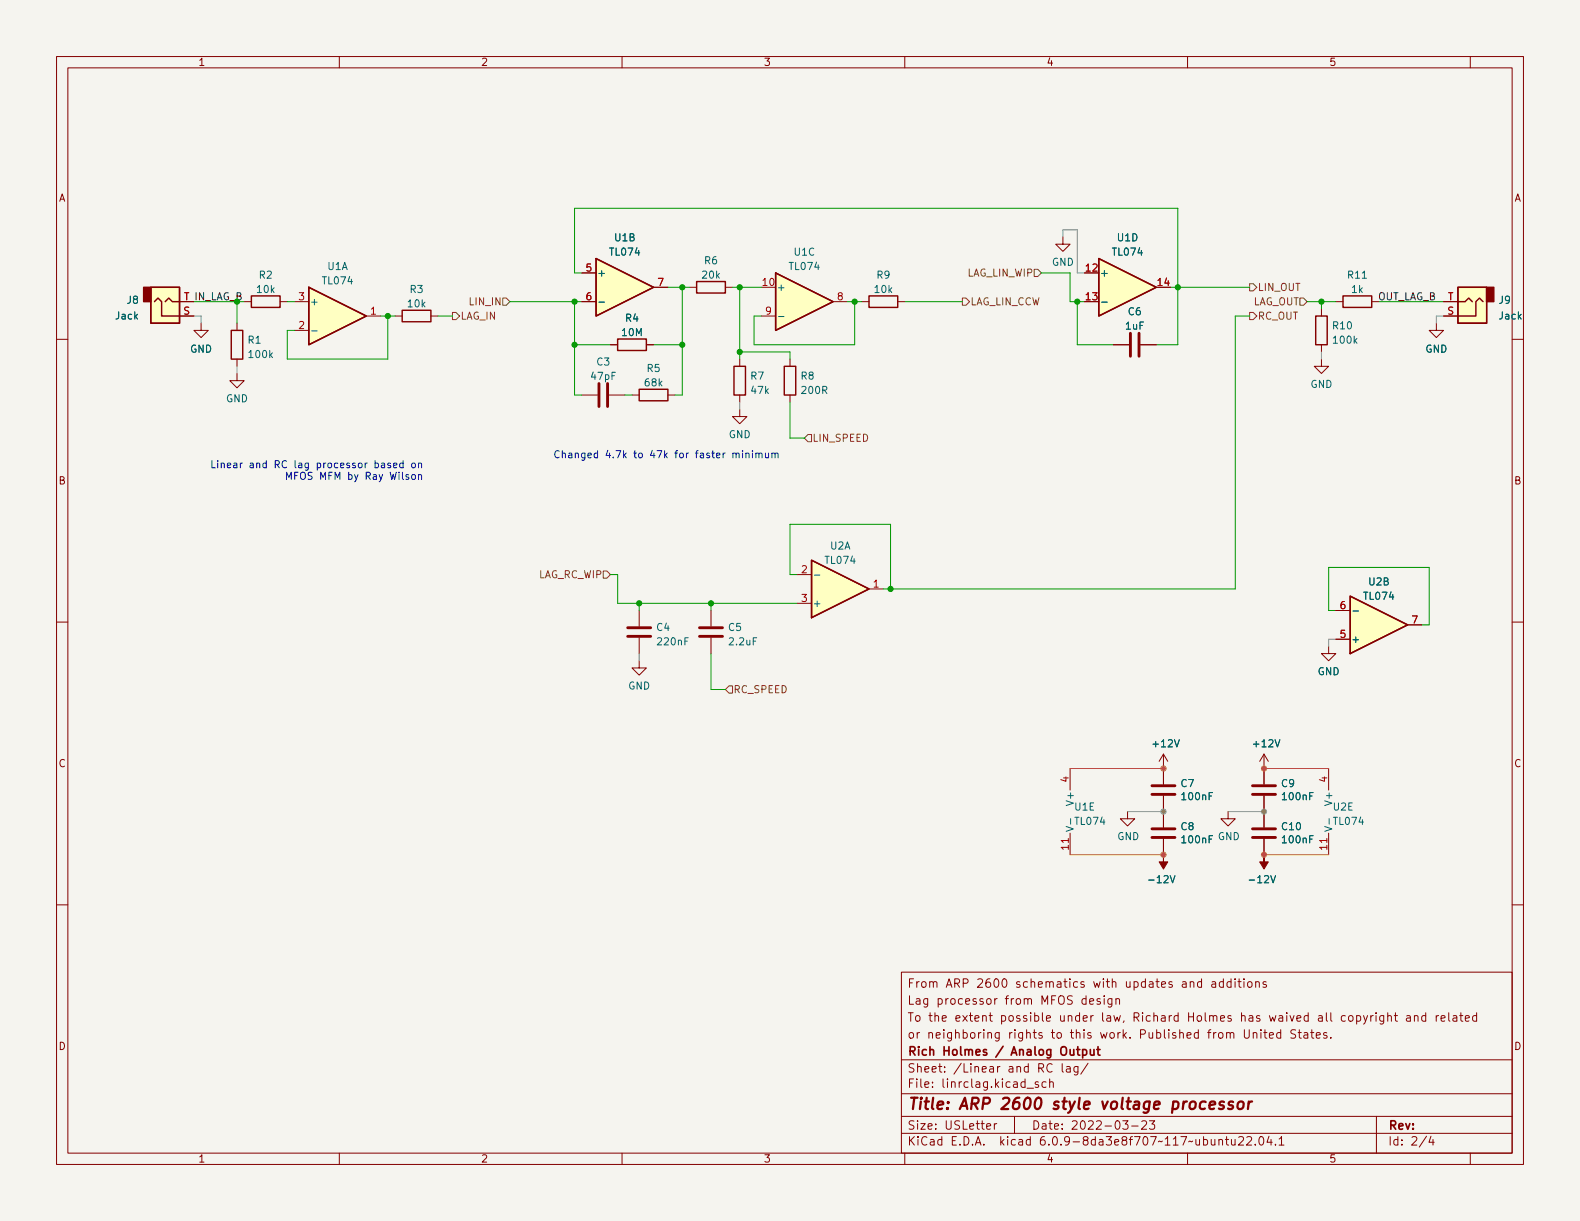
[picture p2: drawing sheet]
<svg xmlns="http://www.w3.org/2000/svg" width="279mm" height="216mm" viewBox="0 0 279 216" stroke-linecap="round" stroke-linejoin="round" font-family="sans-serif">
<path d="M0 0h279.4v215.9h-279.4z" fill="#f5f4ef" stroke="#f5f4ef" stroke-width=".18"/>
<g fill="none" stroke="#840000" stroke-width=".18">
<path d="M10 10h259.4v195.9h-259.4zM12 12h255.4v191.9h-255.4zM60 10v2M110 10v2M160 10v2M210 10v2M260 10v2M10 60h2M31.7 55.9h2.6M31.7 53.3h2.6M35.6 57.2v1.2h1.2l-1.2 1.3-1.3-1.3h1.3M41.9 57.2v1.2"/>
<path d="M43.2 53.3h1.2M49.5 53.3h1.3M52.1 53.3h2.5M52.1 58.4h2.5M64.8 55.9h2.5M69.8 55.9h1.3M76.2 55.9h1.3M102.9 53.3h2.5M102.9 48.3h2.5M115.6 50.8h2.5M121.9 50.8h1.3M128.3 50.8h1.2"/>
<path d="M134.6 55.9h2.6M147.3 53.3h2.6M152.4 53.3h1.3M158.7 53.3h1.3M188 41.9v1.3h1.2l-1.2 1.3-1.3-1.3h1.3M233.7 54.6v1.3M236.2 53.3h1.3M242.6 53.3h1.2M254 57.2v1.2h-1.3l1.3 1.3 1.3-1.3h-1.3M255.3 55.9h2.5M255.3 53.3h2.5M267.4 60h2"/>
<path d="M41.9 66v1.3h1.3l-1.3 1.3-1.3-1.3h1.3M41.9 63.5v1.3M102.9 69.9h2.8M107.7 69.9h2.8M107.9 61h1.3M111.8 69.9h1.2M114.3 61h1.3M118.1 69.9h1.3M130.8 72.4v1.3h1.3l-1.3 1.2-1.3-1.2h1.3M130.8 63.5v1.3M130.8 69.9v1.2M139.7 63.5v1.3"/>
<path d="M139.7 69.9v1.2M196.8 61h2.8M201.7 61h2.8M233.7 63.5v1.3h1.2l-1.2 1.2-1.3-1.2h1.3M233.7 61v1.2M10 110h2M113 116.8v1.3h1.3l-1.3 1.3-1.2-1.3h1.2M113 108v2.7M113 112.8v2.8M125.7 108v2.7M125.7 112.8v2.8M141 101.6h2.5"/>
<path d="M141 106.7h2.5M153.7 104.1h2.5M234.9 114.3v1.3h1.3l-1.3 1.2-1.2-1.2h1.2M236.2 113h2.6M236.2 108h2.6M248.9 110.5h2.6M267.4 110h2M189.2 135.9v3.8M205.7 133.4l-.7 1.2M205.7 133.4v5.3M205.7 133.4l.8 1.2M223.5 133.4v5.3"/>
<path d="M223.5 133.4l-.7 1.2M223.5 133.4l.8 1.2M234.9 135.9v3.8M10 160h2M189.2 147.3v3.8M199.4 143.5v1.3h1.3l-1.3 1.3-1.3-1.3h1.3M205.7 140.7v5.6M205.7 148.3v2.8M217.2 143.5v1.3h1.2l-1.2 1.3-1.3-1.3h1.3M223.5 140.7v5.6M223.5 148.3v2.8M234.9 147.3v3.8"/>
<path d="M267.4 160h2M159.4 171.9h108v32h-108zM192.7 177.1l.7-.2-.1-.3h-.4l-.2 .2 .1 .7h.5M194.5 176.6h-.3l-.2 .2v.2l.5 .2v.3h-.5M195.3 176.1v.1M195.3 176.6v1M196.6 176.6v1.2l-.3 .3-.3-.1M196.6 176.6h-.4l-.3 .3v.4l.1 .2h.6M197.3 176.7l.2-.1h.4l.1 1M197.3 176.6v1M212.5 173.6h-.5l-.2 .3v.4l.1 .2h.6M212.5 173.1v1.5"/>
<path d="M214.3 173.6h.6l.1 1M215 173.9l-.5 .1a.29 .29 0 0 0-.2 .3 .29 .29 0 0 0 .2 .3l.5-.1M216.3 173.6h-.4l-.3 .3v.4l.2 .2h.5M216.3 173.1v1.5M217.7 173.6h-.4l-.3 .3v.4l.1 .2h.6M217.7 173.1v1.5M218.4 173.1v.1M218.4 173.6v1M218.9 173.6h.6M219.1 173.1v1.3l.4 .2M220 173.1v.1M220 173.6v1"/>
<path d="M220.8 173.6h.3l.3 .3v.4l-.3 .3-.3-.1-.2-.2v-.4zM222 173.7l.3-.1h.3l.1 1M222 173.6v1M223.9 173.6h-.4l-.2 .2 .1 .2 .5 .2v.3h-.6M241.1 179.6l.4 1M241.8 179.6l-.5 1.3-.2 .2M242.4 179.6v1M242.8 179.6h-.3l-.1 .3M243.3 179.1v.1M243.3 179.6v1M244.7 179.6v1.2l-.3 .3-.4-.1M244.7 179.6h-.4l-.3 .3v.4l.1 .2h.6"/>
<path d="M245.4 179.7l.2-.1h.4v1M245.4 179.1v1.5M246.5 179.6h.6M246.8 179.1v1.3l.3 .2M248.8 179.6h.5l.1 1M249.4 179.9l-.5 .1a.29 .29 0 0 0-.2 .3 .29 .29 0 0 0 .2 .3l.5-.1M250.1 179.7l.2-.1h.4l.1 1M250.1 179.6v1M252.1 179.6h-.4l-.3 .3v.4l.1 .2h.6M252.1 179.1v1.5M254 179.6v1M254.4 179.6h-.3l-.1 .3"/>
<path d="M256.2 179.1v1.3l.2 .2M257 179.6h.5l.1 1M257.6 179.9l-.5 .1a.29 .29 0 0 0-.2 .3 .29 .29 0 0 0 .2 .3l.5-.1M258.1 179.6h.6M258.3 179.1v1.3l.4 .2M261.1 179.6h-.4l-.3 .3v.4l.1 .2h.6M261.1 179.1v1.5M159.4 197.4h108M159.4 193.4h108M159.4 187.4h108M174.5 199.2l.7-.2-.1-.3h-.4l-.2 .2v.7h.6M175.8 198.7v1"/>
<path d="M176.3 198.7h-.3l-.2 .3M179.4 197.4v3M181.6 192.4h1.2M183.6 191.4l-.3-.1-.3 .2 .1 .2 .5 .2v.3h-.6M185 191.4l-.5-.1-.2 .3v.4l.1 .2h.6M185.6 191.4l.2-.1 .4 .1 .1 .9M185.6 190.8v1.5M186 188.2a.6 .6 0 0 0-.7 0 .6 .6 0 0 0-.2 .7 .56 .56 0 0 0 .3 .6 .56 .56 0 0 0 .6-.1M187.8 188.1v1.3l.2 .2M188.6 188.7h.6l.1 .9M189.3 188.9l-.5 .1a.29 .29 0 0 0-.3 .3 .29 .29 0 0 0 .3 .3l.5-.1M190.6 188.6v1.2l-.3 .3-.3-.1"/>
<path d="M190.6 188.7l-.4-.1-.3 .3v.4l.1 .2h.6M192.4 188l-1.3 1.9M198.5 198.2h1l-.5 .5 .4 .2v.6l-.2 .2h-.4l-.3-.2M200.1 199.1h1.2M201.9 198.3l.6-.1 .2 .1 .1 .3-1 1.1h1M203.3 198.2h.9l-.5 .5 .4 .2v.6l-.2 .2h-.4l-.2-.2M220 182.1v1.2l.3 .3 .5-.1 .1-.2v-1.2M221.6 182.7l.2-.1h.4l.1 1M221.6 182.6v1M223 182.1v.1M223 182.6v1M223.5 182.6h.5"/>
<path d="M223.7 182.1v1.3l.3 .2M224.5 183.1l.7-.2-.1-.3h-.4l-.2 .2v.7h.6M226.5 182.6h-.5l-.2 .3v.4l.1 .2h.6M226.5 182.1v1.5M229.1 182.2l-.6-.1-.2 .3 .1 .3 .6 .3v.4l-.2 .2-.5-.1M229.5 182.6h.6M229.8 182.1v1.3l.3 .2M230.6 182.6h.6l.1 1M231.3 182.9l-.5 .1a.29 .29 0 0 0-.3 .3 .29 .29 0 0 0 .3 .3l.5-.1M231.8 182.6h.5M232 182.1v1.3l.3 .2M232.8 183.1l.7-.2-.1-.3h-.4l-.2 .2v.7h.6"/>
<path d="M234.6 182.6h-.3l-.3 .2 .1 .2 .5 .2v.3h-.6M235.3 183.4v.2M243.4 197.4v6.5M254.8 180.1l.7-.2v-.3h-.5l-.2 .2 .1 .7h.6M259.1 180.1l.7-.2v-.3h-.5l-.2 .2 .1 .7h.6M60 203.9v2M110 203.9v2M159.4 200.4h108M160 203.9v2M210 203.9v2M215.5 201.6l.3-.1h.3l.1 1M215.5 201.5v1"/>
<path d="M216.7 201.5h.6M216.9 201v1.3l.4 .2M217.8 201.5v.9l.4 .1 .2-.2M218.4 201.5v1M219 201.1l.6-.1 .2 .1 .1 .3-.9 1.1h.9M220.5 201.1l.5-.1 .3 .1v.3l-.9 1.1h.9M222 202.3v.2M222.8 201h.2a.81 .81 0 0 1 .6 .6 .81 .81 0 0 1-.3 .8l-.2 .1a.81 .81 0 0 1-.6-.6 .81 .81 0 0 1 .3-.9zM224.4 200.9l-.4 1.1h1M224.8 201.5v1M225.5 202.3v.2M226.2 201.4l.4-.4v1.5"/>
<path d="M226.2 202.5h.8M252.3 200.9l-1.3 1.9M253 200.9l-.3 1.1h.9M253.4 201.5v1M260 203.9v2"/>
</g>
<path d="M213.9 195.4l1-.2-.1-.3-.2-.1-.5 .1-.2 .9 .2 .3 .6-.1M216.4 194.9a.49 .49 0 0 0-.8 .3l.1 .1 .5 .1 .2 .3-.1 .3-.2 .1-.6-.1M218.1 194.9a.49 .49 0 0 0-.8 .3v.1l.5 .1 .3 .3-.2 .3-.2 .1-.5-.1M219 195a.52 .52 0 0 1 .5-.2 .52 .52 0 0 1 .4 .4v.5a.55 .55 0 0 1-.6 .4 .55 .55 0 0 1-.5-.4zM220.8 194.8l-.1 1.3M221.4 194.8l-.4 .1-.2 .3" fill="none" stroke="#840000" stroke-width=".4"/>
<path d="M190.4 185.6h.6M190.6 185.1v1.3l.4 .2M191.5 185.7l.4-.1 .3 .3v.4l-.2 .2h-.5M191.5 185.6v1.5M192.8 185.6l.1 .9 .3 .1 .3-.2M193.5 185.6v1M194 185.6h.5M194.2 185.1v1.3l.3 .2" fill="none" stroke="#840000" stroke-width=".3"/>
<g fill="#840000" stroke="#840000" stroke-width=".18">
<path d="M205.7 151.1v1.3h.8l-.8 1.3-.7-1.3h.7z"/>
<path d="M223.5 151.1v1.3h.8l-.8 1.3-.7-1.3h.7z"/>
</g>
<g fill="#ffffc2" stroke="#ffffc2" stroke-width=".18">
<path d="M257.8 50.8h5.1v6.4h-5.1z"/>
<path d="M238.8 105.4l10.1 5.1-10.1 5.1z"/>
<path d="M143.5 99.1l10.2 5-10.2 5.1z"/>
<path d="M54.6 50.8l10.2 5.1-10.2 5.1z"/>
<path d="M26.7 50.8h5v6.4h-5z"/>
<path d="M137.2 48.3l10.1 5-10.1 5.1z"/>
<path d="M194.3 45.7l10.2 5.1-10.2 5.1z"/>
<path d="M105.4 45.7l10.2 5.1-10.2 5.1z"/>
</g>
<g fill="none" stroke="#840000" stroke-width=".25">
<path d="M26.7 50.8h5v6.4h-5zM27.3 53.3l.6-.6 .7 .6v2.6h3.1M29.2 53.3l.6-.6 .7 .6h1.2M40.9 58.4h2v5.1h-2zM44.4 52.3h5.1v2.1h-5.1zM54.6 50.8l10.2 5.1-10.2 5.1zM71.1 54.9h5.1v2h-5.1zM105.4 45.7l10.2 5.1-10.2 5.1zM109.2 59.9h5.1v2.1h-5.1zM123.2 49.8h5.1v2h-5.1zM137.2 48.3l10.1 5-10.1 5.1zM153.7 52.3h5v2.1h-5z"/>
<path d="M194.3 45.7l10.2 5.1-10.2 5.1zM232.7 55.9h2v5.1h-2zM237.5 52.3h5.1v2.1h-5.1zM257.8 50.8h5.1v6.4h-5.1zM257.8 53.3h1.3l.6-.6 .6 .6M262.3 53.3l-.7-.6-.6 .6v2.6h-3.2M113 68.8h5.1v2.1h-5.1zM129.8 64.8h2v5.1h-2zM138.7 64.8h2v5.1h-2zM143.5 99.1l10.2 5-10.2 5.1zM238.8 105.4l10.1 5.1-10.1 5.1z"/>
</g>
<g fill="#840000" stroke="#840000" stroke-width=".25">
<path d="M262.9 50.8h1.3v2.5h-1.3z"/>
<path d="M25.4 50.8h1.3v2.5h-1.3z"/>
</g>
<g fill="none" stroke="#840000" stroke-width=".51">
<path d="M199.9 58.9v4.1M201.4 58.9v4.1M105.9 67.8v4.1M107.4 67.8v4.1M111 112.5h4.1M111 111h4.1M123.7 112.5h4.1M123.7 111h4.1M203.7 138.9h4.1M221.5 138.9h4.1M203.7 140.5h4.1M203.7 148.1h4.1"/>
<path d="M203.7 146.6h4.1M221.5 140.5h4.1M221.5 148.1h4.1M221.5 146.6h4.1"/>
</g>
<path d="M55.1 58.5h1M105.9 53.4h1M137.7 56h.9M194.8 53.4h1M144 101.7h1M239.3 108h.9M188.5 146.1l1.3 .5-1.3 .4M189.3 144.8v.9M234.3 146.1l1.2 .5-1.2 .4M235 144.8v.9" fill="none" stroke="#006464" stroke-width=".18"/>
<path d="M80 55.2h.6l.7 .7-.7 .6h-.6zM88.9 52.7h.6l.7 .6-.7 .7h-.6zM170.2 52.7h.6l.6 .6-.6 .7h-.6zM182.9 47.6h.6l.6 .7-.6 .6h-.6zM221 50.2h.6l.6 .6-.6 .6h-.6zM221 55.2h.6l.6 .7-.6 .6h-.6zM229.9 52.7h.6l.6 .6-.6 .7h-.6zM142.9 76.8h.6v1.3h-.6l-.7-.6zM106.7 101h.6l.6 .6-.6 .6h-.6zM128.9 121.3h.6v1.3h-.6l-.6-.7z" fill="none" stroke="#725600" stroke-width=".18"/>
<g fill="none" stroke="#0000c2" stroke-width=".18">
<path d="M131.3 79.7v.1M133.1 79.7v.1M37.5 81.5v1.2h.6M38.5 81.5v.1M38.5 81.9v.8M39.1 82l.2-.1h.3l.1 .8M39.1 81.9v.8M40.2 82.3l.6-.1-.1-.3h-.3l-.2 .2 .1 .6h.4M41.3 81.9h.5l.1 .8M41.9 82.2h-.4l-.2 .2 .2 .3h.4M50.7 84.8v-1.3l.4 .9 .4-.9v1.3M52.1 84.1h.4"/>
<path d="M52.7 83.5h-.6v1.3M72.9 81.9h.3l.3 .2v.4l-.3 .2h-.3l-.1-.2zM74 82l.2-.1h.3l.1 .8M74 81.9v.8M129.6 80.2l.2-.1 .3 .1 .1 .8M130.2 80.3l.1-.2 .3 .1 .1 .8M131.3 80.1v.9M131.9 80.2l.2-.1 .3 .1 .1 .8M131.9 80.1v.9M133.1 80.1v.9M133.7 80.2l.1-.1 .4 .1v.8M133.7 80.1v.9"/>
<path d="M134.2 80.3l.2-.2 .3 .1 .1 .8M135.4 80.1v.8l.3 .1 .2-.2M135.9 80.1v.9M136.5 80.2l.2-.1 .3 .1 .1 .8M136.5 80.1v.9M137.1 80.3l.1-.2 .3 .1 .1 .8"/>
</g>
<g fill="none" stroke="#009600" stroke-width=".18">
<path d="M34.3 53.3h7.6v3.9M50.8 53.3h1.3M67.3 55.9h2.5M68.6 55.9v7.6h-17.8v-5.1h1.3M77.5 55.9h2.5M90.2 53.3h12.7M101.6 53.3v16.6h1.3M102.9 48.3h-1.3v-11.5h106.7v24.2h-3.8M118.1 50.8h3.8M120.6 50.8v19.1h-1.2M129.5 50.8h5.1M130.8 50.8v12.7"/>
<path d="M149.9 53.3h2.5M151.1 53.3v7.7h-17.8v-5.1h1.3M160 53.3h10.2M184.1 48.3h5.1v5h2.6M190.5 53.3v7.7h6.3M207 50.8h14M221 55.9h-2.6v48.2h-62.2M231.1 53.3h5.1M233.7 53.3v1.3M243.8 53.3h11.5M101.6 61h6.3M110.5 69.9h1.3"/>
<path d="M115.6 61h5M130.8 62.2h8.9v1.3M139.7 71.1v6.4h2.5M107.9 101.6h1.3v5.1h31.8M113 106.7v1.3M125.7 106.7v1.3M125.7 115.6v6.3h2.6M141 101.6h-1.3v-8.9h17.8v11.4M236.2 108h-1.3v-7.7h17.8v10.2h-1.2"/>
</g>
<path d="M34.3 55.9h1.3v1.3M188 41.9v-1.3h2.5v7.7h1.3M255.3 55.9h-1.3v1.3M41.9 64.8v1.2M130.8 71.1v1.3M233.7 62.2v1.3M113 115.6v1.2M236.2 113h-1.3v1.3M199.4 143.5h6.3M217.2 143.5h6.3" fill="none" stroke="#848484" stroke-width=".18"/>
<path d="M189.2 135.9h16.5M223.5 135.9h11.4M189.2 151.1h16.5M223.5 151.1h11.4" fill="none" stroke="#dd8500" stroke-width=".18"/>
<g fill="#009600" stroke="#009600" stroke-width=".18">
<circle cx="151.1" cy="53.3" r=".46"/>
<circle cx="190.5" cy="53.3" r=".46"/>
<circle cx="120.6" cy="50.8" r=".46"/>
<circle cx="130.8" cy="50.8" r=".46"/>
<circle cx="125.7" cy="106.7" r=".46"/>
<circle cx="113" cy="106.7" r=".46"/>
<circle cx="120.6" cy="61" r=".46"/>
<circle cx="130.8" cy="62.2" r=".46"/>
<circle cx="233.7" cy="53.3" r=".46"/>
<circle cx="101.6" cy="61" r=".46"/>
<circle cx="101.6" cy="53.3" r=".46"/>
<circle cx="68.6" cy="55.9" r=".46"/>
<circle cx="157.5" cy="104.1" r=".46"/>
<circle cx="208.3" cy="50.8" r=".46"/>
</g>
<g fill="#848484" stroke="#848484" stroke-width=".18">
<circle cx="223.5" cy="143.5" r=".46"/>
<circle cx="205.7" cy="143.5" r=".46"/>
</g>
<g fill="#dd8500" stroke="#dd8500" stroke-width=".18">
<circle cx="223.5" cy="135.9" r=".46"/>
<circle cx="223.5" cy="151.1" r=".46"/>
<circle cx="205.7" cy="151.1" r=".46"/>
<circle cx="205.7" cy="135.9" r=".46"/>
</g>
<text font-size="2.8" fill="#840000" x="160.4" y="196.2">Title: ARP 2600 style voltage processor</text>
<g font-size="2.1" fill="#840000">
<text x="160.4" y="177.6">Lag processor from MFOS design</text>
<text x="160.4" y="174.6">From ARP 2600 schematics with updates and additions</text>
<text x="160.4" y="183.6">or neighboring rights to this work. Published from United States.</text>
<text x="160.4" y="180.6">To the extent possible under law, Richard Holmes has waived all copyright and related</text>
<text x="160.4" y="189.7">Sheet: /Linear and RC lag/</text>
<text x="160.4" y="186.7">Rich Holmes / Analog Output</text>
<text x="160.4" y="192.4">File: linrclag.kicad_sch</text>
<text x="160.4" y="202.5">KiCad E.D.A. kicad 6.0.9-8da3e8f707~117~ubuntu22.04.1</text>
<text x="160.4" y="199.7">Size: USLetter</text>
<text x="182.4" y="199.7">Date: 2022-03-23</text>
<text x="245.4" y="199.7">Rev:</text>
<text x="245.4" y="202.5">Id: 2/4</text>
</g>
<g font-size="1.8" fill="#840000">
<text x="35" y="11.6">1</text>
<text x="85" y="11.6">2</text>
<text x="135" y="11.6">3</text>
<text x="185" y="11.6">4</text>
<text x="235" y="11.6">5</text>
<text x="10.3" y="35.6">A</text>
<text x="267.7" y="35.6">A</text>
<text x="10.3" y="85.7">B</text>
<text x="267.7" y="85.7">B</text>
<text x="10.3" y="135.6">C</text>
<text x="267.7" y="135.6">C</text>
<text x="10.3" y="185.7">D</text>
<text x="267.7" y="185.7">D</text>
<text x="35" y="205.6">1</text>
<text x="85" y="205.6">2</text>
<text x="135" y="205.6">3</text>
<text x="185" y="205.6">4</text>
<text x="235" y="205.6">5</text>
</g>
<g font-size="1.8" fill="#006464">
<text x="57.9" y="47.7">U1A</text>
<text x="107.9" y="45.2">TL074</text>
<text x="108.7" y="42.7">U1B</text>
<text x="124.6" y="46.7">R6</text>
<text x="139.7" y="47.7">TL074</text>
<text x="140.5" y="45.2">U1C</text>
<text x="186" y="47">GND</text>
<text x="196.8" y="45.2">TL074</text>
<text x="197.6" y="42.7">U1D</text>
<text x="22.5" y="53.7">J8</text>
<text x="45.5" y="51.8">10k</text>
<text x="45.9" y="49.3">R2</text>
<text x="54.7" y="54">+</text>
<text x="57.1" y="50.3">TL074</text>
<text x="72.5" y="51.8">R3</text>
<text x="105.5" y="48.9">+</text>
<text x="124.3" y="49.3">20k</text>
<text x="137.3" y="51.4">+</text>
<text x="154.7" y="51.8">10k</text>
<text x="155.1" y="49.3">R9</text>
<text x="194.4" y="48.9">+</text>
<text x="238.4" y="49.3">R11</text>
<text x="239" y="51.8">1k</text>
<text x="265.1" y="53.7">J9</text>
<text x="20.5" y="56.5">Jack</text>
<text x="72.2" y="54.3">10k</text>
<text x="110" y="59.4">10M</text>
<text x="110.6" y="56.9">R4</text>
<text x="199.1" y="58.3">1uF</text>
<text x="199.5" y="55.7">C6</text>
<text x="235.8" y="58.2">R10</text>
<text x="265.2" y="56.5">Jack</text>
<text x="33.6" y="62.3">GND</text>
<text x="43.9" y="60.8">R1</text>
<text x="44.1" y="63.3">100k</text>
<text x="105.5" y="64.6">C3</text>
<text x="114.4" y="65.8">R5</text>
<text x="235.9" y="60.8">100k</text>
<text x="252" y="62.3">GND</text>
<text x="39.9" y="71.1">GND</text>
<text x="104.6" y="67.2">47pF</text>
<text x="114.1" y="68.3">68k</text>
<text x="132.8" y="67.1">R7</text>
<text x="132.9" y="69.6">47k</text>
<text x="141.7" y="67.1">R8</text>
<text x="141.9" y="69.6">200R</text>
<text x="231.7" y="68.6">GND</text>
<text x="128.8" y="77.5">GND</text>
<text x="146" y="99.7">TL074</text>
<text x="146.8" y="97.2">U2A</text>
<text x="143.6" y="107.3">+</text>
<text x="241.3" y="106">TL074</text>
<text x="242.1" y="103.5">U2B</text>
<text x="116.1" y="111.6">C4</text>
<text x="128.8" y="111.6">C5</text>
<text x="238.9" y="113.7">+</text>
<text x="116.4" y="114.1">220nF</text>
<text x="129.1" y="114.1">2.2uF</text>
<text x="233" y="119.4">GND</text>
<text x="111.1" y="121.9">GND</text>
<text x="204" y="132.1">+12V</text>
<text x="221.8" y="132.1">+12V</text>
<text x="189.9" y="142" transform="rotate(-90 189.9 142)">V+</text>
<text x="190.1" y="143.3">U1E</text>
<text x="208.8" y="139.2">C7</text>
<text x="209.1" y="141.5">100nF</text>
<text x="226.6" y="139.2">C9</text>
<text x="226.9" y="141.5">100nF</text>
<text x="235.6" y="142" transform="rotate(-90 235.6 142)">V+</text>
<text x="235.8" y="143.3">U2E</text>
<text x="190.2" y="145.8">TL074</text>
<text x="197.6" y="148.5">GND</text>
<text x="208.8" y="146.8">C8</text>
<text x="209.1" y="149.1">100nF</text>
<text x="215.3" y="148.5">GND</text>
<text x="226.7" y="146.8">C10</text>
<text x="226.9" y="149.1">100nF</text>
<text x="235.9" y="145.8">TL074</text>
<text x="203.5" y="156.2">-12V</text>
<text x="221.3" y="156.2">-12V</text>
</g>
<text font-size="1.8" fill="#009600" x="32.5" y="53.1">T IN_LAG_B</text>
<g font-size="1.8" fill="#a90000">
<text x="32.5" y="53.1">T</text>
<text x="52.8" y="53.1">3</text>
<text x="103.6" y="48">5</text>
<text x="103.6" y="53.1">6</text>
<text x="116.3" y="50.5">7</text>
<text x="134.9" y="50.5">10</text>
<text x="148.1" y="53.1">8</text>
<text x="192.1" y="48">12</text>
<text x="192.1" y="53.1">13</text>
<text x="204.8" y="50.5">14</text>
<text x="256" y="53.1">T</text>
<text x="32.4" y="55.6">S</text>
<text x="52.8" y="58.2">2</text>
<text x="65.5" y="55.6">1</text>
<text x="135.4" y="55.6">9</text>
<text x="256" y="55.6">S</text>
<text x="141.7" y="101.3">2</text>
<text x="141.7" y="106.4">3</text>
<text x="154.4" y="103.9">1</text>
<text x="237" y="107.7">6</text>
<text x="237" y="112.8">5</text>
<text x="249.7" y="110.2">7</text>
<text x="189" y="138.3" transform="rotate(-90 189 138.3)">4</text>
<text x="234.7" y="138.3" transform="rotate(-90 234.7 138.3)">4</text>
<text x="189" y="150.2" transform="rotate(-90 189 150.2)">11</text>
<text x="234.7" y="150.2" transform="rotate(-90 234.7 150.2)">11</text>
</g>
<g font-size="1.8" fill="#725600">
<text x="83.2" y="54">LIN_IN</text>
<text x="170.9" y="48.9">LAG_LIN_WIP</text>
<text x="171.6" y="54">LAG_LIN_CCW</text>
<text x="221.3" y="54">LAG_OUT</text>
<text x="222.4" y="51.4">LIN_OUT</text>
<text x="81.4" y="56.5">LAG_IN</text>
<text x="222.4" y="56.5">RC_OUT</text>
<text x="143.6" y="78.1">LIN_SPEED</text>
<text x="95" y="102.2">LAG_RC_WIP</text>
<text x="129.6" y="122.6">RC_SPEED</text>
</g>
<text font-size="1.8" fill="#0f0f0f" x="243.3" y="53.1">OUT_LAG_B</text>
<g font-size="1.8" fill="#0000c2">
<text x="42.6" y="82.8">Linear and RC lag processor based on</text>
<text x="97.8" y="81">Changed 4.7k to 47k for faster minimum</text>
<text x="52.7" y="84.8">MFOS MFM by Ray Wilson</text>
</g>
</svg>
